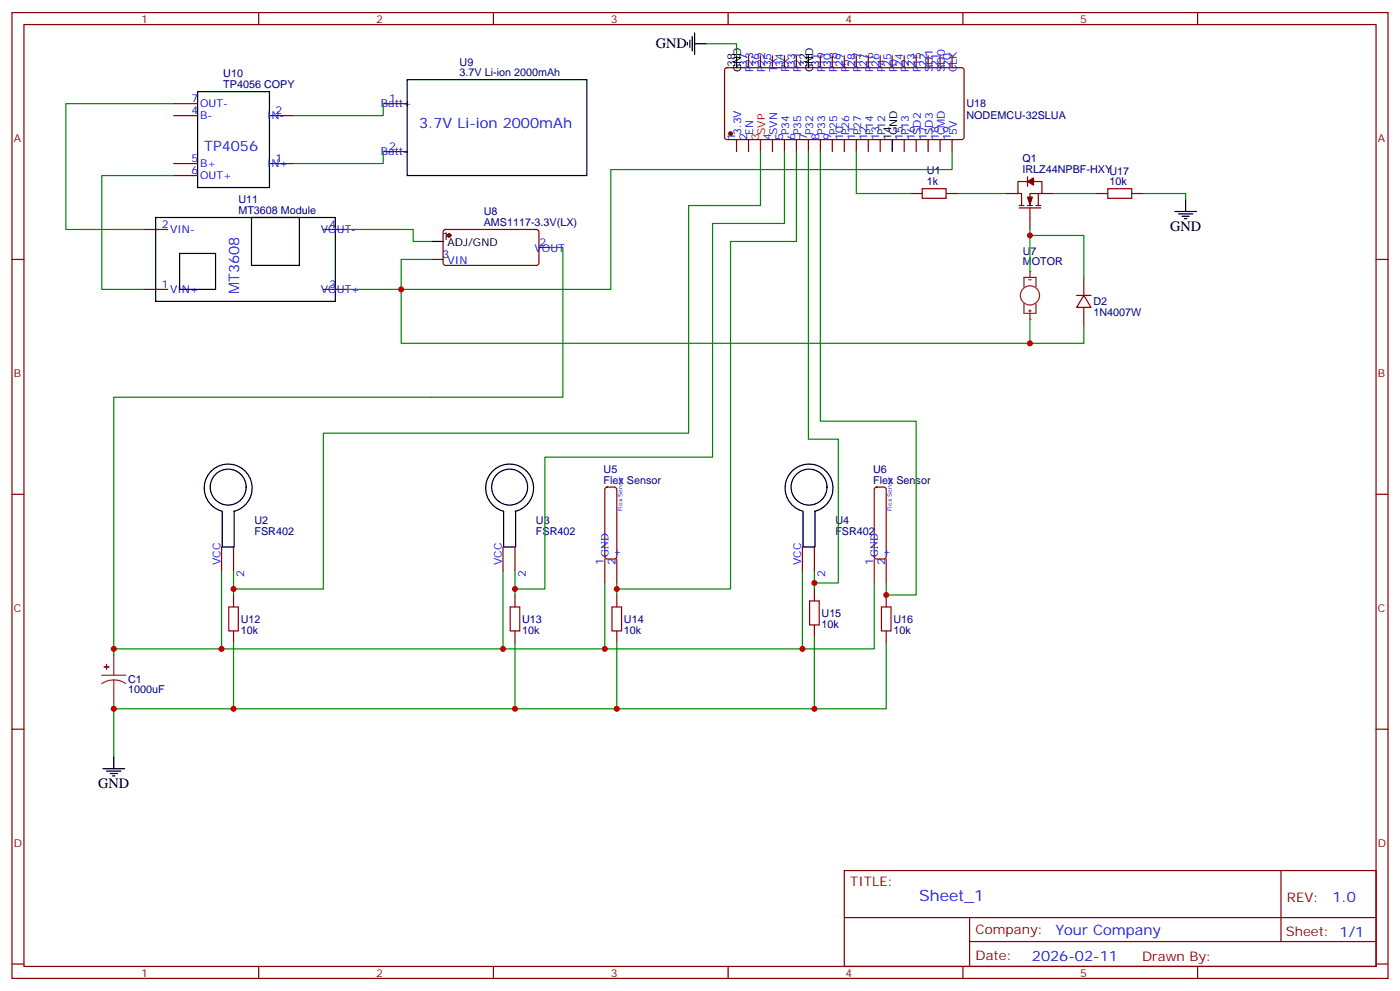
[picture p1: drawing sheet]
<svg xmlns="http://www.w3.org/2000/svg" width="412mm" height="292mm" viewBox="0 0 412 292" stroke-linecap="round" stroke-linejoin="round" font-family="sans-serif">
<g fill="none" stroke="#870000" stroke-width=".35">
<path d="M3.5 3.7h405.4v284.3h-405.4zM7.1 7.2h398.2v277.3h-398.2zM76.2 3.7v3.5M145.3 3.7v3.5M214.5 3.7v3.5M283.6 3.7v3.5M352.8 3.7v3.5M3.5 76.4h3.6M405.3 76.4h3.6M3.5 145.5h3.6M405.3 145.5h3.6M65.3 161v7.1"/>
<path d="M68.8 161v7.1M148.2 161v7.1M151.7 161v7.1M236.4 161v7.1M239.9 161v7.1M3.5 214.7h3.6M405.3 214.7h3.6M248.7 256.3h156.6v28.2h-156.6zM377.3 256.3v20.9M248.7 270.1h156.5M285.6 277.2h119.6M285.6 270.1v14.2"/>
<path d="M3.5 283.8h3.6M76.2 284.5v3.5M145.3 284.5v3.5M214.5 284.5v3.5M283.6 284.5v3.5M352.8 284.5v3.5M405.3 283.8h3.6"/>
</g>
<g fill="none" stroke="#000" stroke-width=".35">
<path d="M65.3 150.5a7.1 7.1 0 0 1-3.8-11 7.1 7.1 0 0 1 11.6 .3 7.1 7.1 0 0 1-4.2 10.7M65.5 150.5v10.5h3.5v-10.5M148.2 150.5a7.1 7.1 0 0 1-3.8-11 7.1 7.1 0 0 1 11.6 .3 7.1 7.1 0 0 1-4.2 10.7M148.4 150.5v10.5h3.5v-10.5M236.4 150.5a7.1 7.1 0 0 1-3.8-11 7.1 7.1 0 0 1 11.6 .3 7.1 7.1 0 0 1-4.2 10.7M236.6 150.5v10.5h3.5v-10.5"/>
<circle cx="67.2" cy="143.4" r="5.3"/>
<circle cx="150.1" cy="143.4" r="5.3"/>
<circle cx="238.3" cy="143.4" r="5.3"/>
</g>
<path d="M178.4 143.6l.5-.2h2.1l.5 .2 .2 .5v19.8l-.3 .5-.4 .2-2.4-.1-.4-.6v-19.8z" fill="#fff" stroke="#870000" stroke-width=".35"/>
<path d="M178.2 164.6v7M181.7 164.6v7" fill="none" stroke="#870000" stroke-width=".35"/>
<path d="M257.8 143.6l.4-.2h2.1l.5 .2 .3 .5v19.8l-.3 .5-.5 .2-2.3-.1-.5-.6v-19.8z" fill="#fff" stroke="#870000" stroke-width=".35"/>
<g fill="none" stroke="#870000" stroke-width=".35">
<path d="M296.3 57h3.6M302.7 52v2.9M302.7 53.4h-2.8v3.6h1v3.5M304.4 53.4h2.5v3.6h-3.5v3.5M305.9 57v3.5M306.9 57h3.5M300.2 60.5h1.4M300.2 61.2h6.4M302.7 60.5h1.4M303.4 61.2v6.4M305.2 60.5h1.4M257.5 164.6v7"/>
<path d="M261.1 164.6v7"/>
</g>
<g fill="#870000" stroke="#870000" stroke-width=".35">
<path d="M302.7 53.4l1.7-1v2.1z"/>
<path d="M302.7 58h1.4l-.7 2.1z"/>
</g>
<g fill="none" stroke="#8c2424" stroke-width=".35">
<path d="M303.4 79.9v1.8M301.6 84.5v-2.8h3.6v2.8M301.6 89.4v2.9h3.6v-2.9M303 91.5h.7M303 82.4h.7M303.4 91.2v.7M303.4 92.3v1.7"/>
<circle cx="303.4" cy="87" r="2.82"/>
</g>
<g fill="#8c2424">
<circle cx="303.4" cy="94" r=".18"/>
<circle cx="303.4" cy="79.9" r=".18"/>
</g>
<g fill="none" stroke="#870000" stroke-width=".35">
<path d="M220.5 16.4v3.5M224 16.4v3.5M227.5 16.4v3.5M231.1 16.4v3.5M234.6 16.4v3.5M241.7 16.4v3.5M245.2 16.4v3.5M248.7 16.4v3.5M252.2 16.4v3.5M255.8 16.4v3.5M259.3 16.4v3.5M262.8 16.4v3.5"/>
<path d="M266.3 16.4v3.5M269.9 16.4v3.5M273.4 16.4v3.5M276.9 16.4v3.5M280.5 16.4v3.5M51.2 30.5h7M51.2 34h7M79.4 34h7M112.9 30.5h7M213.7 20.1l.4-.2 69.5 .1 .4 .6-.1 20.1-.6 .4-69.4-.1-.5-.6v-19.8zM51.2 48.2h7M51.2 51.7h7"/>
<path d="M79.4 48.2h7M112.9 44.6h7M217 41.1v3.5M220.5 41.1v3.5M227.5 41.1v3.5M231.1 41.1v3.5M234.6 41.1v3.5M238.1 41.1v3.5M241.7 41.1v3.5M245.2 41.1v3.5M248.7 41.1v3.5M252.2 41.1v3.5"/>
<path d="M255.8 41.1v3.5M259.3 41.1v3.5M266.3 41.1v3.5M268.1 57h3.5M269.9 41.1v3.5M273.4 41.1v3.5M276.9 41.1v3.5M278.7 57h3.5M280.5 41.1v3.5M322.8 57h3.5M333.4 57h3.5M42.3 67.6h7.1"/>
<path d="M95.2 67.6h7.1M127 76.4h3.5M130.8 67.8l.4-.2h27.1l.4 .7v9.4l-.7 .4h-27l-.5-.7v-9.1zM158.7 72.8h3.6M42.3 85.2h7.1M95.2 85.2h7.1M317.1 87h4.3M319.3 87l2.1 3.5h-4.3zM319.3 81.7v5.3M319.3 90.5v5.3M68.8 175.2v3.5M151.7 175.2v3.5"/>
<path d="M181.7 175.2v3.5M239.9 173.4v3.5M261.1 175.2v3.5M68.8 185.7v3.6M151.7 185.7v3.6M181.7 185.7v3.6M239.9 184v3.5M261.1 185.7v3.6"/>
</g>
<g fill="#870000" stroke="#870000" stroke-width=".35">
<circle cx="132.3" cy="69.3" r=".53"/>
<circle cx="215.2" cy="39.3" r=".53"/>
</g>
<g fill="none" stroke="#000" stroke-width=".35">
<path d="M202.5 12.5v.7M203.2 11.8v2.1M203.9 10.8v4.2M204.6 12.9h3.5M204.6 9.7v6.4M217 16.4v3.5M238.1 16.4v3.5M58.2 27h21.2v28.2h-21.2zM119.9 23.5h53v28.2h-53zM262.8 41.1v3.5M349.2 58.7v3.6M45.9 64h52.9v24.7h-52.9z"/>
<path d="M52.9 74.6h10.6v10.6h-10.6zM74.1 64h14.1v14.1h-14.1zM127 71.1h3.5M346.1 62.3h6.3M347.1 63h4.3M348.2 63.7h2.1M348.9 64.4h.7M30.3 226.3h6.4M31.4 227h4.2M32.5 227.7h2.1M33.2 228.4h.7M33.5 222.8v3.5"/>
</g>
<g fill="none" stroke="#008700" stroke-width=".35">
<path d="M208.1 12.9h8.9v3.5M51.2 30.5h-31.8v37.1h22.9M112.9 30.5v3.5h-26.5M51.2 51.7h-21.2v33.5h12.3M112.9 44.6v3.6h-26.5M224 44.6v15.9h-21.2v67h-107.6v45.9h-26.4M231.1 44.6v21.2h-21.2v68.8h-49.4v38.8h-8.8M234.6 44.6v26.5h-19.4v102.3h-33.5M238.1 44.6v84.7h8.8v42.3h-7M241.7 44.6v79.4h28.2v51.2h-8.8v-3.6M252.2 44.6v12.4h15.9M280.5 44.6v5.3h-100.6v35.3h-61.7v15.9h185.2v-7.1"/>
<path d="M282.2 57h14.1M310.4 57h12.4M336.9 57h12.3v1.7M102.3 67.6h19.4v3.5h5.3M127 76.4h-8.8v8.8h-15.9M162.3 72.8h3.5v44.1h-132.3v75.9M303.4 69.3h15.9v12.4M303.4 67.6v12.3M319.3 95.8v5.3h-15.9M65.3 168.1v22.9M68.8 168.1v7.1M148.2 168.1v22.9"/>
<path d="M151.7 168.1v7.1M178.2 171.6v19.4M181.7 171.6v3.6M236.4 168.1v22.9M239.9 168.1v5.3M257.5 171.6v19.4h-224M68.8 189.3v19.4h-35.3M151.7 189.3v19.4h-82.9M181.7 189.3v19.4h-30M239.9 187.5v21.2h-58.2M261.1 189.3v19.4h-21.2M33.5 206.9v15.9"/>
</g>
<path d="M30 198.8h7M33.5 192.8v6M33.5 200.2l1.9 .2 1.6 .9M33.5 200.2l-1.8 .2-1.7 .9M33.5 200.2v6.7" fill="none" stroke="#8c2424" stroke-width=".35"/>
<g fill="#8c2424" stroke="#8c2424" stroke-width=".35">
<path d="M30.7 196.3l1.4 .1z"/>
<path d="M31.4 195.6v1.4z"/>
</g>
<path d="M271.6 55.6h7.1v2.8h-7.1zM326.3 55.6h7.1v2.8h-7.1zM67.4 178.7h2.8v7h-2.8zM150.3 178.7h2.8v7h-2.8zM180.3 178.7h2.8v7h-2.8zM238.5 176.9h2.8v7.1h-2.8zM259.6 178.7h2.9v7h-2.9z" fill="none" stroke="#a10000" stroke-width=".35"/>
<path d="M224 41.1v3.5" fill="none" stroke="#f00" stroke-width=".35"/>
<g fill="#c00">
<circle cx="33.5" cy="208.7" r=".88"/>
<circle cx="68.8" cy="208.7" r=".88"/>
<circle cx="151.7" cy="208.7" r=".88"/>
<circle cx="181.7" cy="208.7" r=".88"/>
<circle cx="239.9" cy="208.7" r=".88"/>
<circle cx="118.2" cy="85.2" r=".88"/>
<circle cx="303.4" cy="69.3" r=".88"/>
<circle cx="303.4" cy="101.1" r=".88"/>
<circle cx="151.7" cy="173.4" r=".88"/>
<circle cx="181.7" cy="173.4" r=".88"/>
<circle cx="239.9" cy="171.6" r=".88"/>
<circle cx="261.1" cy="175.2" r=".88"/>
<circle cx="68.8" cy="173.4" r=".88"/>
<circle cx="33.5" cy="191" r=".88"/>
<circle cx="236.4" cy="191" r=".88"/>
<circle cx="178.2" cy="191" r=".88"/>
<circle cx="148.2" cy="191" r=".88"/>
<circle cx="65.3" cy="191" r=".88"/>
</g>
<text font-size="4.6" fill="#00f" x="270.8" y="265.3">Sheet_1</text>
<g font-size="4.2">
<text x="193.1" y="14.3">GND</text>
<text x="344.7" y="67.9">GND</text>
<text x="28.9" y="232">GND</text>
</g>
<g font-size="4.2" fill="#00f">
<text x="123.5" y="37.6">3.7V Li-ion 2000mAh</text>
<text x="60.2" y="44.5">TP4056</text>
<text x="70.5" y="86.6" transform="rotate(-90 70.5 86.6)">MT3608</text>
<text x="392.5" y="265.6">1.0</text>
<text x="310.9" y="275.1">Your Company</text>
<text x="304" y="282.9">2026-02-11</text>
</g>
<g font-size="3.9" fill="#800">
<text x="250.5" y="260.9">TITLE:</text>
<text x="379.1" y="265.6">REV:</text>
<text x="287.4" y="275.1">Company:</text>
<text x="378.7" y="275.7">Sheet: 1/1</text>
<text x="287.4" y="282.8">Date:</text>
<text x="336.4" y="282.8">Drawn By:</text>
</g>
<g font-size="3.2" fill="#800">
<text x="41.6" y="6.7">1</text>
<text x="110.8" y="6.7">2</text>
<text x="179.9" y="6.7">3</text>
<text x="249.1" y="6.7">4</text>
<text x="318.2" y="6.7">5</text>
<text x="4.1" y="41.8">A</text>
<text x="405.9" y="41.8">A</text>
<text x="4.1" y="110.9">B</text>
<text x="405.9" y="110.9">B</text>
<text x="4.1" y="180.1">C</text>
<text x="405.9" y="180.1">C</text>
<text x="4.1" y="249.2">D</text>
<text x="405.9" y="249.2">D</text>
<text x="41.6" y="287.5">1</text>
<text x="110.8" y="287.5">2</text>
<text x="179.9" y="287.5">3</text>
<text x="249.1" y="287.5">4</text>
<text x="318.2" y="287.5">5</text>
</g>
<g font-size="3.2" fill="#000080">
<text x="65.8" y="22.8">U10</text>
<text x="135.4" y="22.4">3.7V Li-ion 2000mAh</text>
<text x="135.4" y="19.3">U9</text>
<text x="65.8" y="25.9">TP4056 COPY</text>
<text x="284.7" y="34.9">NODEMCU-32SLUA</text>
<text x="284.7" y="31.6">U18</text>
<text x="301.2" y="47.8">Q1</text>
<text x="273.1" y="51.2">U1</text>
<text x="301.2" y="51">IRLZ44NPBF-HXYU17</text>
<text x="70.2" y="59.9">U11</text>
<text x="273.1" y="54.5">1k</text>
<text x="326.8" y="54.5">10k</text>
<text x="70.2" y="63">MT3608 Module</text>
<text x="142.5" y="63.4">U8</text>
<text x="142.5" y="66.5">AMS1117-3.3V(LX)</text>
<text x="301.3" y="75">U7</text>
<text x="301.3" y="78.1">MOTOR</text>
<text x="322.1" y="89.9">D2</text>
<text x="322.1" y="93">1N4007W</text>
<text x="177.8" y="142.3">Flex Sensor</text>
<text x="177.8" y="139.2">U5</text>
<text x="257.2" y="142.3">Flex Sensor</text>
<text x="257.2" y="139.2">U6</text>
<text x="75" y="154.3">U2</text>
<text x="157.9" y="154.3">U3</text>
<text x="246.1" y="154.3">U4</text>
<text x="75" y="157.5">FSR402</text>
<text x="157.9" y="157.5">FSR402</text>
<text x="246.1" y="157.5">FSR402</text>
<text x="70.9" y="183.3">U12</text>
<text x="153.8" y="183.3">U13</text>
<text x="183.8" y="183.3">U14</text>
<text x="242" y="184.8">10k</text>
<text x="242" y="181.5">U15</text>
<text x="263.2" y="183.3">U16</text>
<text x="70.9" y="186.6">10k</text>
<text x="153.8" y="186.6">10k</text>
<text x="183.8" y="186.6">10k</text>
<text x="263.2" y="186.6">10k</text>
<text x="37.7" y="201">C1</text>
<text x="37.7" y="204.1">1000uF</text>
</g>
<g font-size="3.2">
<text x="216.6" y="19.8" transform="rotate(-90 216.6 19.8)">38</text>
<text x="218.4" y="21.2" transform="rotate(-90 218.4 21.2)">GND</text>
<text x="237.8" y="19.8" transform="rotate(-90 237.8 19.8)">32</text>
<text x="239.5" y="21.2" transform="rotate(-90 239.5 21.2)">GND</text>
<text x="262.5" y="41.3" transform="rotate(-90 262.5 41.3)">14</text>
<text x="264.2" y="39.8" transform="rotate(-90 264.2 39.8)">GND</text>
<text x="130.4" y="70.7">1</text>
<text x="131.8" y="72.5">ADJ/GND</text>
</g>
<g font-size="3.2" fill="#00f">
<text x="220.1" y="19.8" transform="rotate(-90 220.1 19.8)">37</text>
<text x="221.9" y="21.2" transform="rotate(-90 221.9 21.2)">P23</text>
<text x="223.7" y="19.8" transform="rotate(-90 223.7 19.8)">36</text>
<text x="225.4" y="21.2" transform="rotate(-90 225.4 21.2)">P22</text>
<text x="227.2" y="19.8" transform="rotate(-90 227.2 19.8)">35</text>
<text x="229" y="21.2" transform="rotate(-90 229 21.2)">TX</text>
<text x="230.7" y="19.8" transform="rotate(-90 230.7 19.8)">34</text>
<text x="232.5" y="21.2" transform="rotate(-90 232.5 21.2)">RX</text>
<text x="234.2" y="19.8" transform="rotate(-90 234.2 19.8)">33</text>
<text x="236" y="21.2" transform="rotate(-90 236 21.2)">P21</text>
<text x="241.3" y="19.8" transform="rotate(-90 241.3 19.8)">31</text>
<text x="243.1" y="21.2" transform="rotate(-90 243.1 21.2)">P19</text>
<text x="244.8" y="19.8" transform="rotate(-90 244.8 19.8)">30</text>
<text x="246.6" y="21.2" transform="rotate(-90 246.6 21.2)">P18</text>
<text x="248.4" y="19.8" transform="rotate(-90 248.4 19.8)">29</text>
<text x="250.1" y="21.2" transform="rotate(-90 250.1 21.2)">P5</text>
<text x="251.9" y="19.8" transform="rotate(-90 251.9 19.8)">28</text>
<text x="253.6" y="21.2" transform="rotate(-90 253.6 21.2)">P17</text>
<text x="255.4" y="19.8" transform="rotate(-90 255.4 19.8)">27</text>
<text x="257.2" y="21.2" transform="rotate(-90 257.2 21.2)">P16</text>
<text x="258.9" y="19.8" transform="rotate(-90 258.9 19.8)">26</text>
<text x="260.7" y="21.2" transform="rotate(-90 260.7 21.2)">P4</text>
<text x="262.5" y="19.8" transform="rotate(-90 262.5 19.8)">25</text>
<text x="264.2" y="21.2" transform="rotate(-90 264.2 21.2)">P0</text>
<text x="266" y="19.8" transform="rotate(-90 266 19.8)">24</text>
<text x="267.8" y="21.2" transform="rotate(-90 267.8 21.2)">P2</text>
<text x="269.5" y="19.8" transform="rotate(-90 269.5 19.8)">23</text>
<text x="271.3" y="21.2" transform="rotate(-90 271.3 21.2)">P15</text>
<text x="273" y="19.8" transform="rotate(-90 273 19.8)">22</text>
<text x="274.8" y="21.2" transform="rotate(-90 274.8 21.2)">SD1</text>
<text x="276.6" y="19.8" transform="rotate(-90 276.6 19.8)">21</text>
<text x="278.3" y="21.2" transform="rotate(-90 278.3 21.2)">SD0</text>
<text x="280.1" y="19.8" transform="rotate(-90 280.1 19.8)">20</text>
<text x="281.9" y="21.2" transform="rotate(-90 281.9 21.2)">CLK</text>
<text x="56.4" y="33.7">4</text>
<text x="56.4" y="30.2">7</text>
<text x="58.9" y="35.1">B-</text>
<text x="58.9" y="31.6">OUT-</text>
<text x="78.7" y="35.1">IN-</text>
<text x="81.1" y="33.7">2</text>
<text x="112.2" y="31.6">Batt+</text>
<text x="114.7" y="30.2">1</text>
<text x="216.6" y="41.3" transform="rotate(-90 216.6 41.3)">1</text>
<text x="218.4" y="39.8" transform="rotate(-90 218.4 39.8)">3.3V</text>
<text x="220.1" y="41.3" transform="rotate(-90 220.1 41.3)">2</text>
<text x="221.9" y="39.8" transform="rotate(-90 221.9 39.8)">EN</text>
<text x="227.2" y="41.3" transform="rotate(-90 227.2 41.3)">4</text>
<text x="229" y="39.8" transform="rotate(-90 229 39.8)">SVN</text>
<text x="230.7" y="41.3" transform="rotate(-90 230.7 41.3)">5</text>
<text x="232.5" y="39.8" transform="rotate(-90 232.5 39.8)">P34</text>
<text x="234.2" y="41.3" transform="rotate(-90 234.2 41.3)">6</text>
<text x="236" y="39.8" transform="rotate(-90 236 39.8)">P35</text>
<text x="237.8" y="41.3" transform="rotate(-90 237.8 41.3)">7</text>
<text x="239.5" y="39.8" transform="rotate(-90 239.5 39.8)">P32</text>
<text x="241.3" y="41.3" transform="rotate(-90 241.3 41.3)">8</text>
<text x="243.1" y="39.8" transform="rotate(-90 243.1 39.8)">P33</text>
<text x="244.8" y="41.3" transform="rotate(-90 244.8 41.3)">9</text>
<text x="246.6" y="39.8" transform="rotate(-90 246.6 39.8)">P25</text>
<text x="248.4" y="41.3" transform="rotate(-90 248.4 41.3)">10</text>
<text x="250.1" y="39.8" transform="rotate(-90 250.1 39.8)">P26</text>
<text x="251.9" y="41.3" transform="rotate(-90 251.9 41.3)">11</text>
<text x="253.6" y="39.8" transform="rotate(-90 253.6 39.8)">P27</text>
<text x="255.4" y="41.3" transform="rotate(-90 255.4 41.3)">12</text>
<text x="257.2" y="39.8" transform="rotate(-90 257.2 39.8)">P14</text>
<text x="258.9" y="41.3" transform="rotate(-90 258.9 41.3)">13</text>
<text x="260.7" y="39.8" transform="rotate(-90 260.7 39.8)">P12</text>
<text x="266" y="41.3" transform="rotate(-90 266 41.3)">15</text>
<text x="267.8" y="39.8" transform="rotate(-90 267.8 39.8)">P13</text>
<text x="269.5" y="41.3" transform="rotate(-90 269.5 41.3)">16</text>
<text x="271.3" y="39.8" transform="rotate(-90 271.3 39.8)">SD2</text>
<text x="273" y="41.3" transform="rotate(-90 273 41.3)">17</text>
<text x="274.8" y="39.8" transform="rotate(-90 274.8 39.8)">SD3</text>
<text x="276.6" y="41.3" transform="rotate(-90 276.6 41.3)">18</text>
<text x="278.3" y="39.8" transform="rotate(-90 278.3 39.8)">CMD</text>
<text x="280.1" y="41.3" transform="rotate(-90 280.1 41.3)">19</text>
<text x="281.9" y="39.8" transform="rotate(-90 281.9 39.8)">5V</text>
<text x="56.4" y="47.8">5</text>
<text x="81.1" y="47.8">1</text>
<text x="112.2" y="45.7">Batt-</text>
<text x="114.7" y="44.3">2</text>
<text x="56.4" y="51.3">6</text>
<text x="58.9" y="49.2">B+</text>
<text x="58.9" y="52.7">OUT+</text>
<text x="78.7" y="49.2">IN+</text>
<text x="47.6" y="67.2">2</text>
<text x="50.1" y="68.6">VIN-</text>
<text x="94.5" y="68.6">VOUT-</text>
<text x="97" y="67.2">4</text>
<text x="130.4" y="76">3</text>
<text x="131.8" y="77.8">VIN</text>
<text x="157.4" y="74.3">VOUT</text>
<text x="158.9" y="72.5">2</text>
<text x="47.6" y="84.8">1</text>
<text x="50.1" y="86.3">VIN+</text>
<text x="94.5" y="86.3">VOUT+</text>
<text x="97" y="84.8">3</text>
<text x="64.9" y="166.3" transform="rotate(-90 64.9 166.3)">VCC</text>
<text x="147.8" y="166.3" transform="rotate(-90 147.8 166.3)">VCC</text>
<text x="177.8" y="166.3" transform="rotate(-90 177.8 166.3)">1</text>
<text x="179.2" y="163.9" transform="rotate(-90 179.2 163.9)">GND</text>
<text x="181.3" y="166.3" transform="rotate(-90 181.3 166.3)">2</text>
<text x="182.7" y="163.9" transform="rotate(-90 182.7 163.9)">+</text>
<text x="236" y="166.3" transform="rotate(-90 236 166.3)">VCC</text>
<text x="257.2" y="166.3" transform="rotate(-90 257.2 166.3)">1</text>
<text x="258.6" y="163.9" transform="rotate(-90 258.6 163.9)">GND</text>
<text x="260.7" y="166.3" transform="rotate(-90 260.7 166.3)">2</text>
<text x="262.1" y="163.9" transform="rotate(-90 262.1 163.9)">+</text>
<text x="72" y="169.9" transform="rotate(-90 72 169.9)">2</text>
<text x="154.9" y="169.9" transform="rotate(-90 154.9 169.9)">2</text>
<text x="243.1" y="169.9" transform="rotate(-90 243.1 169.9)">2</text>
</g>
<g font-size="3.2" fill="#f00">
<text x="223.7" y="41.3" transform="rotate(-90 223.7 41.3)">3</text>
<text x="225.4" y="39.8" transform="rotate(-90 225.4 39.8)">SVP</text>
</g>
<g font-size="1.8" fill="#00f">
<text x="183.4" y="150.5" transform="rotate(-90 183.4 150.5)">Flex Sensor</text>
<text x="262.7" y="150.5" transform="rotate(-90 262.7 150.5)">Flex Sensor</text>
</g>
</svg>
